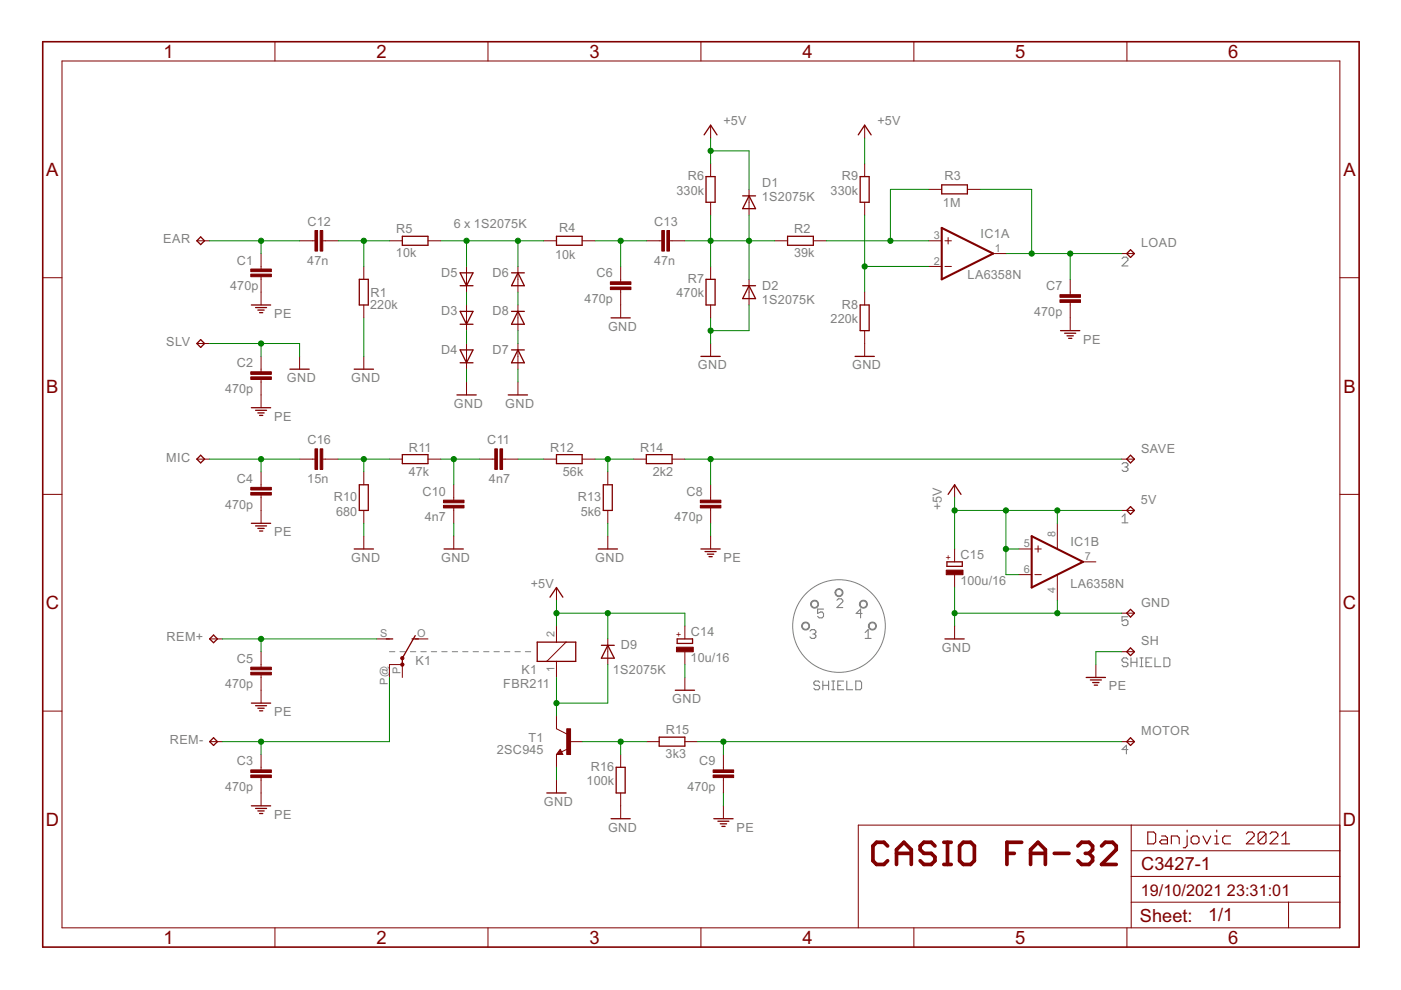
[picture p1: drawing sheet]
<svg xmlns="http://www.w3.org/2000/svg" width="297mm" height="210mm" viewBox="0 0 297 210" stroke-linecap="round" stroke-linejoin="round" font-family="sans-serif">
<g fill="none" stroke="#808080" stroke-width=".21">
<path d="M82.6 138.2h1.1M84.8 138.2h1.1M87 138.2h1.2M89.2 138.2h1.2M91.4 138.2h1.2M93.7 138.2h1.1M95.9 138.2h1.1M98.1 138.2h1.1M100.3 138.2h1.2M102.5 138.2h1.2M104.7 138.2h1.2M107 138.2h1.1"/>
<path d="M109.2 138.2h1.1M111.4 138.2h1.1"/>
<circle cx="177.9" cy="132.7" r="9.8"/>
</g>
<g fill="#808080" stroke="#808080" stroke-width=".21">
<path d="M177.2 125.1a.85 .85 0 0 1 1.4 0 .85 .85 0 0 1-.4 1.4 .85 .85 0 0 1-1.2-.8h.2a.69 .69 0 0 1 .9-.7 .69 .69 0 0 1 .3 1.1 .69 .69 0 0 1-1.2-.2v-.2h-.2z" fill-rule="evenodd"/>
<path d="M170.1 132.2a.85 .85 0 0 1 1.4 .1 .85 .85 0 0 1-.5 1.3 .85 .85 0 0 1-1.1-.9h.2a.69 .69 0 0 1 1-.6 .69 .69 0 0 1 .2 1.1 .69 .69 0 0 1-1.1-.2l-.1-.3h-.2z" fill-rule="evenodd"/>
<path d="M184.3 132.2a.85 .85 0 0 1 1.4 .1 .85 .85 0 0 1-.5 1.3 .85 .85 0 0 1-1.1-.9h.2a.69 .69 0 0 1 .9-.6 .69 .69 0 0 1 .2 1.1 .69 .69 0 0 1-1.1-.2v-.3h-.2z" fill-rule="evenodd"/>
<path d="M182.4 127.6a.85 .85 0 0 1 1.4 .1 .85 .85 0 0 1-.5 1.2 .85 .85 0 0 1-1.1-.8h.2a.68 .68 0 0 1 .9-.6 .68 .68 0 0 1 .2 1.1 .68 .68 0 0 1-1.1-.3v-.2h-.2z" fill-rule="evenodd"/>
<path d="M172 127.6a.85 .85 0 0 1 1.4 .1 .85 .85 0 0 1-.5 1.2 .85 .85 0 0 1-1-.8h.1a.69 .69 0 0 1 1-.6 .69 .69 0 0 1 .2 1.1 .69 .69 0 0 1-1.1-.3l-.1-.2h-.1z" fill-rule="evenodd"/>
</g>
<g fill="none" stroke="#808080" stroke-width=".23">
<path d="M237.9 54.8l.3-.3h.6l.3 .3v.4l-1.2 1.2h1.2M237.9 98.4l.3-.3h.6l.3 .3v.3l-.3 .3M238.5 99h.3M238.8 99l.3 .3v.4l-.3 .2h-.6l-.3-.2M237.9 109.6l.6-.6v1.8M237.9 110.8h1.2M171.7 133.8l.3-.3h.7l.3 .3v.3l-.3 .3M172.3 134.4h.4M172.7 134.4l.3 .3v.3l-.3 .4h-.7l-.3-.4M174.6 129.1h-1.2v1l.6-.3h.3l.3 .3v.6l-.3 .3h-.6l-.3-.3M177.4 127.3l.4-.3h.6l.3 .3v.3l-1.3 1.2h1.3M182.8 130.1h-1.3l1-1v1.9"/>
<path d="M183.4 134.1l.7-.6v1.9M183.4 135.4h1.3M239.1 130.8h-1.2v.9l.9-.3 .3 .3v.6l-.3 .3h-.6l-.3-.3M239.1 139.8l-.3-.3h-.6l-.3 .3v.3l.3 .3h.6l.3 .3v.3l-.3 .4h-.6l-.3-.4M239.8 139.5v1.9M241 139.5v1.9M241.7 139.5h.6M242 139.5v1.9M244.2 139.5h-1.2v1.9h1.2M244.9 139.5v1.9h1.2M246.8 139.5h.9l.3 .3v1.2l-.3 .4h-.9zM173.8 144.7l-.3-.3h-.7l-.2 .3v.3l.2 .3h.7l.3 .3v.3l-.3 .3h-.7l-.2-.3"/>
<path d="M174.5 145.3h1.2M174.5 144.4v1.8M175.7 144.4v1.8M176.4 144.4h.6M176.4 146.2h.6M176.7 144.4v1.8M177.6 145.3h.6M178.9 144.4h-1.3v1.8h1.3M179.5 144.4v1.8h1.3M181.4 144.4h1l.3 .3v1.2l-.3 .3h-1zM239.1 158.9h-1.2l.9-.9v1.9M239.8 140.4h1.2"/>
<path d="M241.7 141.4h.6M243 140.4h.6"/>
</g>
<g fill="none" stroke="#800000" stroke-width=".23">
<path d="M243.4 176.4h1.2l.4 .4v1.7l-.4 .4h-1.2zM246.3 177.2h.8l.4 .5v1.2h-1.2l-.4-.4 .4-.4h1.2M248.3 178.9v-1.7h1.3l.4 .5v1.2M251.7 177.2v2.1l-.4 .4h-.4M251.7 176v.4M252.5 177.7l.5-.5h.8l.4 .5v.8l-.4 .4h-.8l-.5-.4zM255 177.2l.9 1.7 .8-1.7M257.6 178.9h.8M257.6 177.2h.4v1.7M258 176v.4M260.9 177.2h-1.2l-.5 .5v.8l.5 .4h1.2M264.2 176.8l.4-.4h.9l.4 .4v.4l-1.7 1.7h1.7"/>
<path d="M268.4 176.8v1.7l-.4 .4h-.8l-.5-.4M268.4 176.8l-.4-.4h-.8l-.5 .4v1.7M268.4 176.8l-1.7 1.7M269.3 176.8l.4-.4h.8l.4 .4v.4l-1.6 1.7h1.6M271.8 178.9h1.6M271.8 177.2l.8-.8v2.5"/>
</g>
<g fill="none" stroke="#800000" stroke-width=".78">
<path d="M188.2 179.4l-.8-.8h-1.6l-.7 .8v3.1l.7 .8h1.6l.8-.8M198.2 179.4l-.8-.8h-1.5l-.8 .8v.7l.8 .8h1.5l.8 .8v.8l-.8 .8h-1.5l-.8-.8M200.1 178.6h1.6M200.9 178.6v4.7M204.2 178.6h1.6l.8 .8v3.1l-.8 .8h-1.6l-.7-.8v-3.1zM216.6 178.6h-3.1v4.7M228.5 179.4l.8-.8h1.6l.7 .8v.7l-.7 .8M233.6 179.4l.7-.8h1.6l.8 .8v.7l-3.1 3.2h3.1M190.1 183.3v-3.2l1.5-1.5 1.6 1.5v3.2M190.1 180.9h3.1M200.1 183.3h1.6M213.5 180.9h1.6"/>
<path d="M218.5 180.9h3.1M218.5 183.3v-3.2l1.6-1.5 1.5 1.5v3.2M223.5 180.9h3.2M230.1 180.9h.8M230.9 180.9l.7 .8v.8l-.7 .8h-1.6l-.8-.8"/>
</g>
<g fill="none" stroke="#800000" stroke-width=".21">
<path d="M13.1 12.9h271v183.8h-271zM58.3 8.8v4.1M103.5 8.8v4.1M148.6 8.8v4.1M193.8 8.8v4.1M238.9 8.8v4.1M150.7 26.5v2.8M150.7 34.7v2.7M183.3 26.5v2.8M183.3 34.7v2.7M9.1 58.9h4M41.7 51.1h2.7"/>
<path d="M55.4 53.8v3.2M55.4 58.7v6M63.5 51.1h3.3M68.4 51.1h3.3M77.1 56.5v2.7M82.6 51.1h2.7M90.7 51.1h2.8M98.9 56.5v5.4M109.8 56.5v5.4M115.3 51.1h2.7M123.4 51.1h2.8M131.6 56.5v3.3"/>
<path d="M137 51.1h3.3M141.9 51.1h3.3M150.7 42.9v2.7M150.7 56.5v2.7M158.8 40.2v5.4M158.8 59.2v5.5M164.3 51.1h2.7M172.4 51.1h2.8M183.3 42.9v2.7M196.9 51.1h2.8M196.9 40.2h2.8M196.9 56.5h2.8"/>
<path d="M200.3 51.1h1.4M200.3 56.5h1.4M201 50.4v1.3M205.1 40.2h2.7M210.6 53.8h2.7M226.9 59.2v3.3M237.8 53.8h2.7M284.1 58.9h4.1M41.7 72.8h2.7M55.4 75.6v3.2M63.5 75.6v2.7M77.1 64.7v2.7"/>
<path d="M77.1 75.6v2.7M98.9 64.7v5.4M98.9 72.8v5.5M109.8 64.7v5.4M109.8 72.8v5.5M131.6 61.4v6M150.7 64.7v2.7M150.7 72.8v2.8M183.3 61.9v2.8M183.3 70.1v5.5M226.9 64.1v6M41.7 97.3h2.7"/>
<path d="M55.4 80.5v5.9M63.5 97.3h3.3M68.4 97.3h3.3M82.6 97.3h2.7M90.7 97.3h2.8M98.9 81v2.7M101.6 97.3h3.3M106.5 97.3h3.3M109.8 81v2.7M115.3 97.3h2.7M123.4 97.3h2.8M134.3 97.3h2.7"/>
<path d="M142.5 97.3h2.7M237.8 97.3h2.7M9.1 104.8h4M55.4 100.1v3.2M55.4 105v6M77.1 100.1v2.7M77.1 108.2v2.8M77.1 113.7v2.7M96.2 102.8v3.2M96.2 107.7v3.3M96.2 113.7v2.7M128.9 100.1v2.7"/>
<path d="M128.9 108.2v2.8M128.9 113.7v2.7M150.7 102.8v3.2M150.7 107.7v3.3M150.7 113.7v2.7M202.4 102.8v2.7M202.4 116.4v2.7M216 116.4h2.7M219.4 116.4h1.4M220.1 115.7v1.4M224.2 111v5.4M229.6 119.1h2.7"/>
<path d="M237.8 108.2h2.7M284.1 104.8h4.1M44.4 135.5h2.8M55.4 138.2v3.3M79.9 135.5h2.7M88 135.5h2.7M118 124.6v2.7M118 132.7v3.4M120 136.1l-4.1 4.1M128.9 135.5v5.4M145.2 132.7v2.8M145.2 138.2v2.7"/>
<path d="M202.4 121.8v2.8M202.4 132.7v2.8M216 121.8h2.7M219.4 121.8h1.4M224.2 121.8v5.5M237.8 138.2h2.7M237.8 130h2.7M9.1 150.8h4M44.4 157.2h2.8M55.4 143.1v6M55.4 160v3.2M82.6 143.6v-2.7h2.7v2.7"/>
<path d="M118 151.8v2.7l2.2 1.1M118 140.2v3.4M118 160v2.7M118.8 158.9l.5 1.1h-1.3zM120.4 158.8l-1.4 .6M120.7 157.2h2.7M131.6 160v2.7M137 157.2h2.8M145.2 157.2h2.7M145.2 143.6v2.7M153.4 160v3.2M232.3 140.9v2.7"/>
<path d="M237.8 157.2h2.7M284.1 150.8h4.1M55.4 164.9v6M118 165.4v2.7M131.6 168.1v5.5M153.4 164.9v3.2M153.4 170.9v2.7M239.8 174.9v21.8M284.1 174.9h-102.1v21.8M58.3 196.7v4.1M103.5 196.7v4.1M148.6 196.7v4.1"/>
<path d="M193.8 196.7v4.1M238.9 196.7v4.1M239.8 191.3h44.3M239.8 185.8h44.3M239.8 180.4h44.3M273.2 191.3v5.4"/>
</g>
<g fill="#800000" stroke="#800000" stroke-width=".21">
<path d="M53.2 57h4.3v.6h-4.3z"/>
<path d="M53.2 58.1h4.3v.6h-4.3z"/>
<path d="M53.2 78.8h4.3v.6h-4.3z"/>
<path d="M53.2 79.9h4.3v.6h-4.3z"/>
<path d="M53.2 163.2h4.3v.6h-4.3z"/>
<path d="M53.2 164.3h4.3v.6h-4.3z"/>
<path d="M53.2 103.3h4.3v.6h-4.3z"/>
<path d="M53.2 104.4h4.3v.6h-4.3z"/>
<path d="M53.2 141.5h4.3v.5h-4.3z"/>
<path d="M53.2 142.5h4.3v.6h-4.3z"/>
<path d="M129.4 59.8h4.4v.5h-4.4z"/>
<path d="M129.4 60.9h4.4v.5h-4.4z"/>
<path d="M224.7 62.5h4.4v.5h-4.4z"/>
<path d="M224.7 63.6h4.4v.5h-4.4z"/>
<path d="M148.5 106h4.3v.6h-4.3z"/>
<path d="M148.5 107.1h4.3v.6h-4.3z"/>
<path d="M151.2 163.2h4.4v.6h-4.4z"/>
<path d="M151.2 164.3h4.4v.6h-4.4z"/>
<path d="M94 106h4.4v.6h-4.4z"/>
<path d="M94 107.1h4.4v.6h-4.4z"/>
<path d="M106 95.2h.6v4.3h-.6z"/>
<path d="M104.9 95.2h.6v4.3h-.6z"/>
<path d="M66.8 48.9h.5v4.3h-.5z"/>
<path d="M67.9 48.9h.5v4.3h-.5z"/>
<path d="M140.3 48.9h.6v4.3h-.6z"/>
<path d="M141.4 48.9h.5v4.3h-.5z"/>
<path d="M120.2 154.5h.8v5.5h-.8z"/>
<path d="M143.4 137.2h3.6v1h-3.6z"/>
<path d="M200.6 120.9h3.6v1h-3.6z"/>
<path d="M66.8 95.2h.5v4.3h-.5z"/>
<path d="M67.9 95.2h.5v4.3h-.5z"/>
</g>
<g fill="none" stroke="#800000" stroke-width=".28">
<path d="M149.3 28.6l1.4-2.1 1.3 2.1M149.7 37.4h1.9v5.5h-1.9zM182 28.6l1.3-2.1 1.4 2.1M182.4 37.4h1.9v5.5h-1.9zM199.7 39.2h5.4v1.9h-5.4zM42.5 50.2l.9 .9-.9 .8-.8-.8zM76.2 59.2h1.9v5.5h-1.9zM85.3 50.1h5.4v1.9h-5.4zM97.6 57.8h2.7l-1.4 2.8zM108.5 57.8h2.7M109.8 57.8l1.4 2.8h-2.7zM118 50.1h5.4v1.9h-5.4z"/>
<path d="M149.7 59.2h1.9v5.5h-1.9zM157.5 41.5h2.7M158.8 41.5l1.4 2.7h-2.7zM167 50.1h5.4v1.9h-5.4zM239.7 53l.8 .8-.8 .8-.8-.8zM42.5 72l.9 .8-.9 .9-.8-.9zM53.3 64.7h4.1M54.2 65.2h2.3M54.7 65.7h1.3M55 66.3h.7M61.5 78.3h4.1M75.1 78.3h4.1"/>
<path d="M97.6 60.6h2.7M97.6 66h2.7l-1.4 2.7zM97.6 68.7h2.7M97.6 74.2h2.7l-1.4 2.7zM97.6 76.9h2.7M108.5 66h2.7M108.5 74.2h2.7M109.8 66l1.4 2.7h-2.7zM109.8 74.2l1.4 2.7h-2.7zM129.6 67.4h4M148.6 75.6h4.1M157.5 60.6h2.7"/>
<path d="M158.8 60.6l1.4 2.7h-2.7zM181.3 75.6h4.1M182.4 64.7h1.9v5.4h-1.9zM224.9 70.1h4M225.7 70.7h2.4M226.2 71.2h1.4M226.6 71.7h.6M42.5 96.5l.9 .8-.9 .8-.8-.8zM53.3 86.4h4.1M54.2 87h2.3M54.7 87.5h1.3M55 88.1h.7"/>
<path d="M85.3 96.4h5.4v1.9h-5.4zM96.9 83.7h4.1M107.8 83.7h4M118 96.4h5.4v1.9h-5.4zM137 96.4h5.5v1.9h-5.5zM239.7 96.5l.8 .8-.8 .8-.8-.8zM53.3 111h4.1M54.2 111.5h2.3M54.7 112h1.3M55 112.6h.7M75.1 116.4h4.1M76.2 102.8h1.9v5.4h-1.9z"/>
<path d="M94.1 116.4h4.1M126.8 116.4h4.1M127.9 102.8h1.9v5.4h-1.9zM148.6 116.4h4.1M149.5 116.9h2.3M150 117.5h1.3M150.3 118h.7M200.8 119.1h3.2v1h-3.2zM201 104.8l1.4-2 1.4 2M239.7 107.4l.8 .8-.8 .9-.8-.9zM45.3 134.6l.8 .9-.8 .8-.9-.8zM81.9 135.5h1.4"/>
<path d="M87.4 135.5h1.3M88 134.8l-2.7 4.8v1.3M113.9 136.1h8.2v4.1h-8.2zM116.6 126.6l1.4-2 1.3 2M127.5 136.8h2.7M128.9 136.8l1.3 2.8h-2.7zM143.6 135.5h3.2v.9h-3.2zM200.3 135.5h4.1M239.7 137.4l.8 .8-.8 .8-.8-.8zM239.7 129.2l.8 .8-.8 .8-.8-.8zM45.3 156.4l.8 .8-.8 .9-.9-.9zM53.3 149.1h4.1"/>
<path d="M54.2 149.6h2.3M54.7 150.2h1.3M55 150.7h.7M118.8 159.4l-.1 .3h.4l-.3-.5-.5 .6h.8M139.8 156.3h5.4v1.9h-5.4zM143.2 146.3h4.1M230.3 143.6h4.1M231.2 144.2h2.3M231.7 144.7h1.3M232 145.3h.7M239.7 156.4l.8 .8-.8 .9-.8-.9zM53.3 170.9h4.1"/>
<path d="M54.2 171.4h2.3M54.7 171.9h1.3M55 172.5h.7M115.9 168.1h4.1M129.6 173.6h4M130.6 162.7h1.9v5.4h-1.9zM151.3 173.6h4.1M152.2 174.1h2.3M152.7 174.7h1.4M153.1 175.2h.6"/>
</g>
<path d="M199.7 48.3l10.9 5.5-10.9 5.4zM218.7 113.7l10.9 5.4-10.9 5.5z" fill="none" stroke="#800000" stroke-width=".44"/>
<g fill="#800000" stroke="#800000" stroke-width=".21">
<circle cx="85.3" cy="140.9" r=".36"/>
<circle cx="85.3" cy="139.5" r=".35"/>
</g>
<path d="M9.1 8.8h279.1v192h-279.1z" fill="none" stroke="#800000" stroke-width=".34"/>
<g fill="none" stroke="#008000" stroke-width=".21">
<path d="M150.7 29.3v5.4M150.7 32h8.1v8.2M183.3 29.3v5.4M44.4 51.1h19.1M55.4 51.1v2.7M71.7 51.1h10.9M77.1 51.1v5.4M93.5 51.1h21.8M98.9 51.1v5.4M109.8 51.1v5.4M126.2 51.1h10.8M131.6 51.1v5.4"/>
<path d="M145.2 51.1h19.1M150.7 45.6v10.9M158.8 45.6v13.6M175.2 51.1h21.7M183.3 45.6v16.3M183.3 56.5h13.6M196.9 40.2h-8.1v10.9M207.8 40.2h10.9v13.6M213.3 53.8h24.5M226.9 53.8v5.4M44.4 72.8h19.1v2.8M55.4 72.8v2.8"/>
<path d="M77.1 67.4v8.2M98.9 61.9v2.8M98.9 70.1v2.7M98.9 78.3v2.7M109.8 61.9v2.8M109.8 70.1v2.7M109.8 78.3v2.7M150.7 67.4v5.4M158.8 64.7v5.4h-8.1M44.4 97.3h19.1M55.4 97.3v2.8M71.7 97.3h10.9"/>
<path d="M77.1 97.3v2.8M93.5 97.3h8.1M96.2 97.3v5.5M109.8 97.3h5.5M126.2 97.3h8.1M128.9 97.3v2.8M145.2 97.3h92.6M150.7 97.3v5.5M77.1 111v2.7M96.2 111v2.7M128.9 111v2.7M150.7 111v2.7"/>
<path d="M202.4 105.5v10.9M202.4 108.2h35.4M213.3 108.2v13.6h2.7M213.3 116.4h2.7M224.2 108.2v2.8M47.2 135.5h32.7M55.4 135.5v2.7M118 127.3v5.4M118 130h27.2v2.7M128.9 130v5.5M202.4 124.6v8.1M202.4 130h35.4"/>
<path d="M224.2 127.3v2.7M237.8 138.2h-5.5v2.7M55.4 157.2v2.8M82.6 143.6v13.6h-35.4M118 143.6v8.2M123.4 157.2h13.6M128.9 140.9v8.2h-10.9M131.6 157.2v2.8M145.2 140.9v2.7M147.9 157.2h89.9M153.4 157.2v2.8M118 162.7v2.7"/>
<path d="M153.4 168.1v2.8"/>
</g>
<g fill="#008000" stroke="#008000" stroke-width=".21">
<circle cx="55.4" cy="51.1" r=".55"/>
<circle cx="77.1" cy="51.1" r=".55"/>
<circle cx="55.4" cy="72.8" r=".55"/>
<circle cx="202.4" cy="130" r=".55"/>
<circle cx="224.2" cy="130" r=".55"/>
<circle cx="150.7" cy="70.1" r=".55"/>
<circle cx="98.9" cy="51.1" r=".55"/>
<circle cx="109.8" cy="51.1" r=".55"/>
<circle cx="131.6" cy="51.1" r=".55"/>
<circle cx="77.1" cy="97.3" r=".55"/>
<circle cx="55.4" cy="97.3" r=".55"/>
<circle cx="55.4" cy="157.2" r=".55"/>
<circle cx="55.4" cy="135.5" r=".55"/>
<circle cx="118" cy="149.1" r=".55"/>
<circle cx="118" cy="130" r=".55"/>
<circle cx="128.9" cy="130" r=".55"/>
<circle cx="202.4" cy="108.2" r=".55"/>
<circle cx="224.2" cy="108.2" r=".55"/>
<circle cx="213.3" cy="116.4" r=".55"/>
<circle cx="213.3" cy="108.2" r=".55"/>
<circle cx="150.7" cy="32" r=".55"/>
<circle cx="153.4" cy="157.2" r=".55"/>
<circle cx="131.6" cy="157.2" r=".55"/>
<circle cx="226.9" cy="53.8" r=".55"/>
<circle cx="218.7" cy="53.8" r=".55"/>
<circle cx="150.7" cy="97.3" r=".55"/>
<circle cx="150.7" cy="51.1" r=".55"/>
<circle cx="158.8" cy="51.1" r=".55"/>
<circle cx="96.2" cy="97.3" r=".55"/>
<circle cx="128.9" cy="97.3" r=".55"/>
<circle cx="183.3" cy="56.5" r=".55"/>
<circle cx="188.8" cy="51.1" r=".55"/>
</g>
<g font-size="4.4" fill="#800000">
<text x="34.6" y="12.3">1</text>
<text x="79.8" y="12.3">2</text>
<text x="125" y="12.3">3</text>
<text x="170.1" y="12.3">4</text>
<text x="215.3" y="12.3">5</text>
<text x="260.4" y="12.3">6</text>
<text x="9.8" y="37.3">A</text>
<text x="284.8" y="37.3">A</text>
<text x="9.8" y="83.2">B</text>
<text x="284.8" y="83.2">B</text>
<text x="9.7" y="129.2">C</text>
<text x="284.7" y="129.2">C</text>
<text x="9.7" y="175.1">D</text>
<text x="284.7" y="175.1">D</text>
<text x="34.6" y="200.2">1</text>
<text x="79.8" y="200.2">2</text>
<text x="125" y="200.2">3</text>
<text x="170.1" y="200.2">4</text>
<text x="215.3" y="200.2">5</text>
<text x="260.4" y="200.2">6</text>
</g>
<g font-size="4.3" fill="#800000">
<text x="241.9" y="184.5">C3427-1</text>
<text x="241.7" y="195.5">Sheet:</text>
<text x="256.2" y="195.4">1/1</text>
</g>
<g font-size="3.8" fill="#800000">
<text x="241.9" y="189.9">19/10/2021</text>
<text x="260.1" y="189.9">23:31:01</text>
</g>
<g font-size="3" fill="#808080">
<text x="153.4" y="26.5">+5V</text>
<text x="186.1" y="26.5">+5V</text>
<text x="143.4" y="41.2">330k</text>
<text x="145.8" y="38.2">R6</text>
<text x="161.6" y="39.6">D1</text>
<text x="176.1" y="41.2">330k</text>
<text x="178.5" y="38.2">R9</text>
<text x="200.3" y="38.2">R3</text>
<text x="65.2" y="47.9">C12</text>
<text x="138.7" y="47.9">C13</text>
<text x="161.5" y="42.6">1S2075K</text>
<text x="199.9" y="44">1M</text>
<text x="34.6" y="51.6">EAR</text>
<text x="84" y="49.4">R5</text>
<text x="96.2" y="48.3">6 x 1S2075K</text>
<text x="118.6" y="49.1">R4</text>
<text x="168.4" y="49.4">R2</text>
<text x="207.9" y="50.4">IC1A</text>
<text x="241.9" y="52.4">LOAD</text>
<text x="50.2" y="56.1">C1</text>
<text x="65.2" y="56.1">47n</text>
<text x="83.9" y="54.6">10k</text>
<text x="93.5" y="58.7">D5</text>
<text x="104.4" y="58.7">D6</text>
<text x="117.7" y="54.9">10k</text>
<text x="126.5" y="58.8">C6</text>
<text x="138.7" y="56.1">47n</text>
<text x="168.4" y="54.6">39k</text>
<text x="205.2" y="59.2">LA6358N</text>
<text x="48.8" y="61.5">470p</text>
<text x="78.5" y="65.5">220k</text>
<text x="78.5" y="63.1">R1</text>
<text x="123.9" y="64.3">470p</text>
<text x="143.4" y="63">470k</text>
<text x="145.8" y="60">R7</text>
<text x="161.5" y="64.4">1S2075K</text>
<text x="161.6" y="61.4">D2</text>
<text x="178.5" y="65.5">R8</text>
<text x="221.8" y="61.5">C7</text>
<text x="58.1" y="67.4">PE</text>
<text x="93.5" y="66.9">D3</text>
<text x="104.4" y="66.9">D8</text>
<text x="128.9" y="70.1">GND</text>
<text x="176.1" y="68.5">220k</text>
<text x="219.3" y="67">470p</text>
<text x="35.3" y="73.4">SLV</text>
<text x="50.2" y="77.9">C2</text>
<text x="93.5" y="75">D4</text>
<text x="104.4" y="75">D7</text>
<text x="229.7" y="72.8">PE</text>
<text x="47.7" y="83.3">470p</text>
<text x="60.8" y="81">GND</text>
<text x="74.5" y="81">GND</text>
<text x="148" y="78.3">GND</text>
<text x="180.7" y="78.3">GND</text>
<text x="58.1" y="89.2">PE</text>
<text x="96.2" y="86.4">GND</text>
<text x="107.1" y="86.4">GND</text>
<text x="65.2" y="94.2">C16</text>
<text x="86.7" y="95.7">R11</text>
<text x="103.3" y="94.2">C11</text>
<text x="116.7" y="95.7">R12</text>
<text x="135.7" y="95.7">R14</text>
<text x="241.9" y="96">SAVE</text>
<text x="35.2" y="97.9">MIC</text>
<text x="86.7" y="100.9">47k</text>
<text x="119.3" y="100.9">56k</text>
<text x="138.4" y="100.9">2k2</text>
<text x="47.7" y="107.8">470p</text>
<text x="50.2" y="102.4">C4</text>
<text x="65.2" y="102.4">15n</text>
<text x="70.8" y="106.3">R10</text>
<text x="89.6" y="105.1">C10</text>
<text x="103.7" y="102.4">4n7</text>
<text x="122.5" y="106.3">R13</text>
<text x="145.5" y="105.1">C8</text>
<text x="241.9" y="106.9">5V</text>
<text x="58.1" y="113.7">PE</text>
<text x="71.3" y="109.3">680</text>
<text x="90.1" y="110.5">4n7</text>
<text x="123.1" y="109.3">5k6</text>
<text x="143" y="110.5">470p</text>
<text x="199.7" y="108.2" transform="rotate(-90 199.7 108.2)">+5V</text>
<text x="74.5" y="119.1">GND</text>
<text x="93.5" y="119.1">GND</text>
<text x="126.2" y="119.1">GND</text>
<text x="153.4" y="119.1">PE</text>
<text x="203.7" y="118.6">C15</text>
<text x="226.9" y="115.7">IC1B</text>
<text x="112.5" y="124.6">+5V</text>
<text x="203.6" y="124.1">100u/16</text>
<text x="226.9" y="124.6">LA6358N</text>
<text x="241.9" y="128.7">GND</text>
<text x="35.3" y="136">REM+</text>
<text x="131.6" y="137.7">D9</text>
<text x="146.5" y="134.9">C14</text>
<text x="241.9" y="136.8">SH</text>
<text x="50.2" y="140.5">C5</text>
<text x="88.1" y="140.9">K1</text>
<text x="110.6" y="142.8">K1</text>
<text x="130" y="142.8">1S2075K</text>
<text x="146.4" y="140.4">10u/16</text>
<text x="199.7" y="138.2">GND</text>
<text x="47.7" y="145.9">470p</text>
<text x="106.7" y="145.9">FBR211</text>
<text x="142.5" y="149.1">GND</text>
<text x="235.1" y="146.4">PE</text>
<text x="58.1" y="151.8">PE</text>
<text x="141.2" y="155.6">R15</text>
<text x="241.9" y="155.9">MOTOR</text>
<text x="36" y="157.8">REM-</text>
<text x="105.3" y="160">2SC945</text>
<text x="112.1" y="157.2">T1</text>
<text x="141.1" y="160.8">3k3</text>
<text x="47.7" y="167.7">470p</text>
<text x="50.2" y="162.3">C3</text>
<text x="124.4" y="166.5">100k</text>
<text x="125.2" y="163.5">R16</text>
<text x="145.7" y="167.7">470p</text>
<text x="148.3" y="162.3">C9</text>
<text x="58.1" y="173.6">PE</text>
<text x="115.3" y="170.9">GND</text>
<text x="128.9" y="176.3">GND</text>
<text x="156.1" y="176.3">PE</text>
</g>
<g font-size="2.6" fill="#808080">
<text x="198" y="50.7">3</text>
<text x="210.9" y="53.4">1</text>
<text x="198" y="56.1">2</text>
<text x="223.8" y="113.9" transform="rotate(-90 223.8 113.9)">8</text>
<text x="217.1" y="116">5</text>
<text x="230" y="118.7">7</text>
<text x="217.1" y="121.5">6</text>
<text x="223.8" y="125.6" transform="rotate(-90 223.8 125.6)">4</text>
<text x="80.6" y="135.1">S</text>
<text x="88.4" y="135.1">O</text>
<text x="117.6" y="135.1" transform="rotate(-90 117.6 135.1)">2</text>
<text x="84.9" y="142.9" transform="rotate(-90 84.9 142.9)">P</text>
<text x="117.6" y="142.6" transform="rotate(-90 117.6 142.6)">1</text>
<text x="82.2" y="145.2" transform="rotate(-90 82.2 145.2)">P@</text>
</g>
<g font-size="2.1" fill="#800000">
<text x="201.8" y="118.7" transform="rotate(-90 201.8 118.7)">+</text>
<text x="144.6" y="135" transform="rotate(-90 144.6 135)">+</text>
</g>
</svg>
